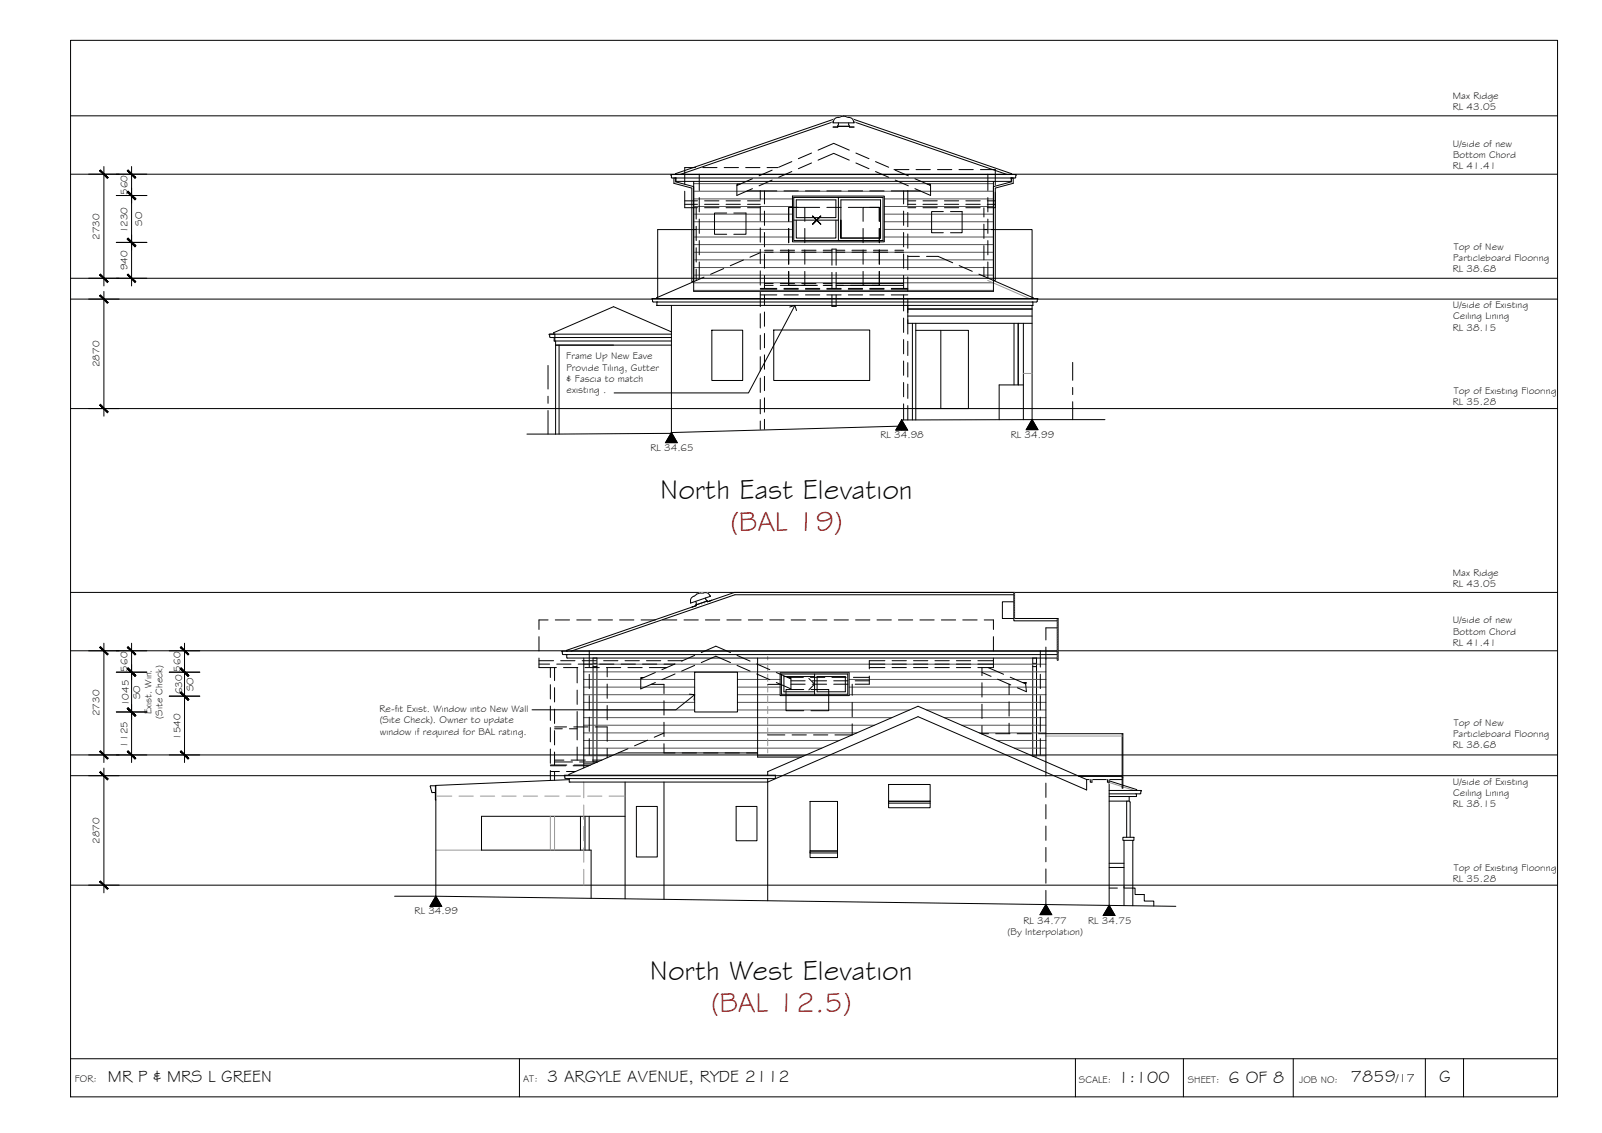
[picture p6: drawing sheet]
<svg xmlns="http://www.w3.org/2000/svg" width="420mm" height="297mm" viewBox="0 0 420 297" stroke-linecap="round" stroke-linejoin="round" font-family="sans-serif">
<!-- layer: MASK -->
<g fill="#fff" stroke="#fff" stroke-width=".26">
<path d="M219.7 30.8h.3z"/>
<path d="M185 155.4h.3z"/>
<path d="M183.6 155.5h.3z"/>
<path d="M186.1 156.3h.2z"/>
<path d="M186 156.3l.2-.1z"/>
<path d="M185.3 156.5h.2z"/>
<path d="M185.1 156.6l.2-.1z"/>
<path d="M182.1 156.3h.2z"/>
<path d="M182 156.3h.1z"/>
<path d="M184.9 156.6h.1z"/>
<path d="M184.7 156.7l.2-.1z"/>
<path d="M182.9 156.6h.2z"/>
<path d="M184.9 156.8h.1z"/>
<path d="M184.5 156.8l.2-.1z"/>
<path d="M185.1 157.7l.4-.1 .1 .1z"/>
<path d="M185.3 157.6h.2z"/>
<path d="M181.1 157.7l.6 .1-.5 .1z"/>
<path d="M181.1 158h.2z"/>
<path d="M182.6 158.3l.3 .1z"/>
<path d="M182.5 158.5h.3z"/>
<path d="M182.8 158.5l.4 .1z"/>
<path d="M270.9 172.5l1 25.7v-25.7zM270.9 172.5l1 25.7h-1z"/>
<path d="M155.5 172.5l1.1 27.3v-27.3zM155.5 172.5l1.1 27.3h-1.1z"/>
<path d="M265.2 46.7l.5 1v-1zM265.2 46.7l.5 1h-.5z"/>
<path d="M265.2 47.7l.5 .4v-.4zM263.8 48.1l1.4-.4 .5 .4z"/>
<path d="M262.5 48.9l3.2-.8h-1.9zM260.5 48.9l3.3-.8-1.3 .8z"/>
<path d="M260.5 48.9l.5 .4 1.5-.4zM260.5 48.9l.5 .4h-.5z"/>
<path d="M260.5 49.3l.5 24.2v-24.2zM260.5 49.3l.5 24.2h-.5z"/>
<path d="M176.7 46.7h.5l-.5 1zM177.2 46.7l-.5 1h.5z"/>
<path d="M176.7 47.7h.5l-.5 .4zM176.7 48.1h2l-1.5-.4z"/>
<path d="M176.7 48.1h2l1.3 .8zM178.7 48.1l1.3 .8h1.9z"/>
<path d="M180 48.9h1.9l-.5 .4zM181.4 49.3h.5v-.4z"/>
<path d="M181.4 49.3h.5l-.5 24.5zM181.9 49.3l-.5 24.5h.5z"/>
<path d="M290.5 204.4l.4 .7v-.7zM290.5 204.4l.4 .7v-.7zM290.5 204.4l.4 .7h-.4zM290.5 204.4l.4 .7h-.4z"/>
<path d="M285.9 204.4l.5 .7v-.7zM285.9 204.4l.5 .7h-.5z"/>
<path d="M220.7 30.5l1.3 .1zM220.5 30.6l.2-.1 1.3 .1z"/>
<path d="M220.5 30.6l1.8 .1zM220.2 30.7h2.1z"/>
<path d="M220.2 30.7l2.4 .1zM219.9 30.8h2.7z"/>
<path d="M219.9 30.8h2.7zM219.9 30.8h2.6z"/>
<path d="M222.6 30.8h.2zM222.5 30.8h.3z"/>
<path d="M220 30.8h2.5zM220 30.8h2.5z"/>
<path d="M219.7 30.8h.3zM219.7 30.8h.3z"/>
<path d="M222.5 30.8h.3zM222.4 30.8h.4z"/>
<path d="M220 30.8h2.5zM220 30.8h2.4z"/>
<path d="M219.7 30.8h.4zM219.6 30.8h.5z"/>
<path d="M222.4 30.8l.6 .1zM222.3 30.9h.7z"/>
<path d="M220.1 30.8h2.3zM220.1 30.8l2.2 .1z"/>
<path d="M219.6 30.8l.6 .1zM219.4 30.9h.8z"/>
<path d="M222.3 30.9h.7zM222.3 30.9h.7z"/>
<path d="M222.3 30.9h.7zM222.3 30.9h.7z"/>
<path d="M220.2 30.9h2.1zM220.2 30.9h2.1z"/>
<path d="M219.4 30.9h.8zM219.4 30.9h.8z"/>
<path d="M222.3 30.9h.9zM222.1 30.9h1.1z"/>
<path d="M220.2 30.9h2.1zM220.2 30.9h1.9z"/>
<path d="M219.4 30.9h.9zM219.3 30.9h1z"/>
<path d="M219.3 30.9h1.1zM219.2 30.9h1.2z"/>
<path d="M222.1 30.9h1.1zM222.1 30.9h1.1z"/>
<path d="M220.3 30.9h1.8zM220.3 30.9h1.8z"/>
<path d="M219.2 30.9h1.2zM219.2 30.9h1.2z"/>
<path d="M222.1 30.9l1.3 .1zM222 31h1.4z"/>
<path d="M220.4 30.9h1.7zM220.4 30.9l1.6 .1z"/>
<path d="M219.2 30.9l1.3 .1zM219.1 31h1.4z"/>
<path d="M219.1 31l1.4 .1zM219.1 31.1h1.4z"/>
<path d="M222 31l1.4 .1zM222 31l1.4 .1z"/>
<path d="M220.5 31h1.5zM220.5 31l1.5 .1z"/>
<path d="M219.1 31.1h1.4zM219.1 31.1h1.4z"/>
<path d="M222 31.1h1.5zM221.9 31.1h1.6z"/>
<path d="M220.5 31.1h1.5zM220.5 31.1h1.4z"/>
<path d="M219.1 31.1h1.5zM219.1 31.1h1.5z"/>
<path d="M221.9 31.1l1.7 .1zM221.9 31.1l1.7 .1z"/>
<path d="M220.6 31.1h1.3zM220.6 31.1l1.2 .1z"/>
<path d="M219 31.1l1.6 .1zM219 31.1l1.6 .1h-1.7z"/>
<path d="M221.8 31.2h1.8zM221.8 31.2h1.8z"/>
<path d="M221.8 31.2l1.8 .1zM221.8 31.2l1.8 .1z"/>
<path d="M220.6 31.2h1.2zM220.6 31.2l1.2 .1z"/>
<path d="M218.9 31.2l1.8 .1zM218.9 31.2l1.8 .1z"/>
<path d="M221.8 31.3l1.9 .1-.1-.1zM221.8 31.3l1.9 .1h-2z"/>
<path d="M220.7 31.3l1 .1 .1-.1zM220.7 31.3l1 .1h-1z"/>
<path d="M218.9 31.3l1.8 .1v-.1zM218.9 31.3l1.8 .1h-1.9z"/>
<path d="M218.8 31.4h4.9zM218.8 31.4h4.9zM218.8 31.4h4.9zM218.8 31.4h4.9z"/>
<path d="M218.8 31.4l5 .2-.1-.2zM218.8 31.4l5 .2h-5.1zM218.7 31.6h5.1zM218.7 31.6h5.1z"/>
<path d="M218.7 31.6l5.2 .2-.1-.2zM218.7 31.6l5.2 .2h-5.3zM218.6 31.8h5.3zM218.6 31.8h5.3z"/>
<path d="M218.6 31.8l5.3 .3v-.3zM218.6 31.8l5.3 .3h-5.3z"/>
<path d="M218.6 32.1h5.4zM218.5 32.1h5.5z"/>
<path d="M218.5 32.1l5.5 .1zM218.5 32.1l5.5 .1z"/>
<path d="M219.9 32.2l2.7 .4v-.4zM219.9 32.2l2.7 .4h-2.7z"/>
<path d="M219.9 32.6l2.7 .1zM219.9 32.6l2.7 .1z"/>
<path d="M219.9 32.7h2.7zM219.9 32.7h2.7z"/>
<path d="M219.9 32.7h2.7zM219.9 32.7h2.7z"/>
<path d="M219.9 32.7l2.7 .1zM219.9 32.8h2.7z"/>
<path d="M219.9 32.8h2.7zM219.9 32.8h2.7z"/>
<path d="M219.8 32.8h2.8zM219.8 32.8h2.8z"/>
<path d="M219.8 32.8l2.9 .1zM219.8 32.8l2.9 .1z"/>
<path d="M219.8 32.9h2.9zM219.8 32.9h2.9z"/>
<path d="M219.8 32.9h2.9zM219.8 32.9h2.9z"/>
<path d="M219.8 32.9l2.9 .1zM219.8 32.9l2.9 .1z"/>
<path d="M219.8 33h3zM219.7 33h3.1z"/>
<path d="M219.7 33l3.1 .1zM219.7 33l3.1 .1z"/>
<path d="M219.7 33.1l3.1 .2v-.2zM219.7 33.1l3.1 .2h-3.1z"/>
<path d="M185 155.4h.4zM184.9 155.4h.5z"/>
<path d="M184.9 155.4l.6 .1zM184.8 155.4l.7 .1z"/>
<path d="M184.8 155.4l.8 .1zM184.6 155.4l1 .1z"/>
<path d="M184.6 155.4l1.1 .2zM184.6 155.5l1.1 .1z"/>
<path d="M184.6 155.5l1.2 .2zM184.4 155.5l1.4 .2zM184.3 155.5h.3z"/>
<path d="M184.4 155.5l1.4 .2zM184.4 155.5l1.4 .2z"/>
<path d="M184.3 155.5h.1zM184.3 155.5h.1zM184.3 155.5h.1zM184.3 155.5h.1z"/>
<path d="M184.4 155.5l1.5 .2zM184.4 155.5l1.5 .2z"/>
<path d="M184.3 155.5h.1zM183.9 155.5h.5z"/>
<path d="M184.4 155.5l1.5 .3zM184.3 155.6l1.6 .2z"/>
<path d="M183.6 155.5h.8zM183.4 155.5l.9 .1z"/>
<path d="M184.3 155.6l1.7 .2zM184.3 155.6l1.7 .2z"/>
<path d="M184.3 155.6l1.7 .3zM184.3 155.6l1.7 .3z"/>
<path d="M183.4 155.5l.9 .1zM183.3 155.6l.9 .1z"/>
<path d="M184.2 155.7l1.8 .2zM184.2 155.7l1.8 .2z"/>
<path d="M183.3 155.6l.9 .1zM183.2 155.6l1 .1z"/>
<path d="M184.2 155.7l1.9 .3zM184.2 155.7l1.9 .3z"/>
<path d="M183.2 155.6l1 .1zM183 155.7l1.1 .1z"/>
<path d="M184.1 155.8l2 .2zM184.1 155.8l2 .2z"/>
<path d="M183 155.7l1.1 .1zM183 155.7l1.1 .1z"/>
<path d="M183 155.7l1.1 .1zM182.8 155.7l1.3 .1z"/>
<path d="M184.1 155.8l2 .3zM184.1 155.8l2 .3z"/>
<path d="M182.8 155.7l1.3 .1zM182.7 155.8l1.4 .1z"/>
<path d="M184.1 155.8l2.1 .4zM184.1 155.8l2.1 .4z"/>
<path d="M182.7 155.8l1.4 .1zM182.7 155.8l1.3 .1z"/>
<path d="M184 155.9l2.2 .3zM184 155.9l2.2 .3z"/>
<path d="M182.7 155.8l1.3 .1zM182.7 155.8l1.3 .2z"/>
<path d="M184 156l2.2 .2zM184 156l2.2 .2z"/>
<path d="M182.7 155.8l1.3 .2zM182.6 155.8l1.4 .2z"/>
<path d="M184 156l2.2 .2zM184 156l2 .3z"/>
<path d="M182.6 155.8l1.4 .2zM182.6 155.8l1.4 .3z"/>
<path d="M186.1 156.3h.2zM186.1 156.3h.2z"/>
<path d="M184 156.1l2 .2zM184 156.1l1.9 .2z"/>
<path d="M182.6 155.9l1.4 .2zM182.6 155.9l1.4 .2z"/>
<path d="M186.1 156.3h.2zM185.9 156.4h.3z"/>
<path d="M184 156.1l1.9 .2zM184 156.1l1.8 .2z"/>
<path d="M182.5 155.9l1.5 .2zM182.5 155.9l1.5 .2z"/>
<path d="M184 156.1l1.8 .2zM184 156.1l1.8 .3z"/>
<path d="M182.5 156l1.5 .2zM182.5 156l1.5 .2z"/>
<path d="M185.6 156.5l.3-.1zM185.5 156.5l.3-.1z"/>
<path d="M184 156.2l1.5 .3 .3-.1zM184 156.2l1.5 .3-1.6-.2z"/>
<path d="M182.5 156l1.4 .3 .1-.1zM182.3 156.1l.2-.1 1.4 .3z"/>
<path d="M183.9 156.3l1.6 .2zM183.8 156.4l1.5 .1z"/>
<path d="M182.3 156.1l1.6 .2zM182.3 156.2l1.5 .2z"/>
<path d="M183.8 156.4l1.5 .1zM183.6 156.4l1.5 .2z"/>
<path d="M182.3 156.2l1.5 .2zM182.1 156.3l1.5 .1z"/>
<path d="M185.5 156.6l.7-.2zM185.2 156.6l.7-.2z"/>
<path d="M183.6 156.4l1.5 .2zM183.6 156.4l1.5 .2z"/>
<path d="M182.3 156.3l1.3 .1zM182.3 156.3l1.3 .1z"/>
<path d="M182.3 156.3h.2zM182.3 156.3h.2z"/>
<path d="M182.1 156.3h.2zM182.1 156.3h.2z"/>
<path d="M185.2 156.6h.3zM185.2 156.6h.2z"/>
<path d="M183.6 156.4l1.5 .2zM183.5 156.4l1.5 .2z"/>
<path d="M182.5 156.3l1.1 .1zM182.5 156.3l1 .1z"/>
<path d="M182.3 156.3l.3 .1zM182.1 156.3l.5 .1z"/>
<path d="M183.5 156.4l1.5 .2zM183.5 156.4l1.5 .2z"/>
<path d="M182.6 156.4l.9 .1zM182.6 156.4l.9 .1z"/>
<path d="M182.1 156.3l.5 .1zM182.1 156.3l.5 .1z"/>
<path d="M183.5 156.5l1.5 .1zM183.4 156.5l1.5 .1z"/>
<path d="M182.6 156.4l.9 .1zM182.6 156.4l.8 .1z"/>
<path d="M182.1 156.3l.6 .1zM182 156.3l.7 .1z"/>
<path d="M185.2 156.6h.2zM185 156.7h.3z"/>
<path d="M183.4 156.5l1.5 .1zM183.4 156.5l1.5 .1z"/>
<path d="M182.7 156.4l.7 .1zM182.7 156.4l.7 .1z"/>
<path d="M182 156.3l.8 .1zM182 156.3l.8 .1z"/>
<path d="M185 156.7h.3zM184.9 156.7l.2 .1z"/>
<path d="M183.4 156.5l1.5 .1zM183.2 156.5l1.5 .2z"/>
<path d="M182.8 156.4l.6 .1zM182.8 156.4l.4 .1z"/>
<path d="M182 156.3l.9 .2zM181.8 156.4l1.1 .1z"/>
<path d="M183.2 156.5l1.5 .2zM183.2 156.6l1.5 .1z"/>
<path d="M182.9 156.5h.3zM182.9 156.5l.3 .1z"/>
<path d="M181.8 156.4l1.1 .1zM181.8 156.4l1.1 .1z"/>
<path d="M184.9 156.7l.2 .1zM184.8 156.8h.2z"/>
<path d="M183.2 156.6l1.5 .1zM183.1 156.6l1.6 .1z"/>
<path d="M182.9 156.5l.3 .1zM182.9 156.5l.2 .1z"/>
<path d="M181.8 156.4l1.1 .2zM181.7 156.4l1.2 .2z"/>
<path d="M184.8 156.8h.2zM184.6 156.8h.3z"/>
<path d="M183.1 156.6l1.6 .1zM183 156.6l1.5 .2z"/>
<path d="M181.7 156.4l1.3 .2zM181.7 156.5l1.3 .1z"/>
<path d="M181.7 156.5l2.8 .3zM181.6 156.5l2.8 .3z"/>
<path d="M181.6 156.5l2.4 .5 .4-.2zM181.4 156.7l.2-.2 2.4 .5z"/>
<path d="M184.9 156.8l.3 .4zM184.2 157.1l.7-.3 .3 .4z"/>
<path d="M184.2 157.1l1 .1zM184 157.1l1.2 .1z"/>
<path d="M184 157.1l.9-.3zM183.7 157.1l.9-.3z"/>
<path d="M183.7 157.1l.9-.3zM183.6 157.1l.9-.3z"/>
<path d="M181.4 156.7l2.2 .4 .4-.1zM181.4 156.7l2.2 .4-2.3-.2z"/>
<path d="M184 157.1l1.2 .2zM183.9 157.2l1.3 .1z"/>
<path d="M183.7 157.1h.3zM183.6 157.1l.3 .1z"/>
<path d="M183.9 157.2l1.4 .2zM183.8 157.2l1.5 .2z"/>
<path d="M183.6 157.1l.3 .1zM183.5 157.2h.3z"/>
<path d="M183.8 157.2l1.5 .2zM183.7 157.2l1.6 .2z"/>
<path d="M183.5 157.2h.3zM183.4 157.2h.3z"/>
<path d="M183.7 157.2l1.7 .3zM183.6 157.3l1.8 .2z"/>
<path d="M183.4 157.2h.3zM183.4 157.2l.2 .1z"/>
<path d="M183.6 157.3l1.9 .2zM183.6 157.3l1.9 .2z"/>
<path d="M183.4 157.2l.2 .1zM183.3 157.3h.3z"/>
<path d="M183.6 157.3l1.9 .2zM183.5 157.3l1.9 .2z"/>
<path d="M181.3 156.9l1.8 .4 .5-.2zM181.3 156.9l1.8 .4-1.9-.3z"/>
<path d="M185.3 157.6l-.2 .1 .4-.1zM184.9 157.7l.4-.1z"/>
<path d="M181.2 157l1.5 .4 .4-.1zM181.2 157l1.5 .4-1.6-.1z"/>
<path d="M185.1 157.7l.5 .1zM185.1 157.7l.5 .1z"/>
<path d="M181.1 157.3l1 .3 .6-.2zM181.1 157.3l1 .3-1-.1z"/>
<path d="M183.5 157.3l.9 .6 1-.4zM182.5 157.7l1-.4 .9 .6z"/>
<path d="M182.5 157.7l1.1-.4zM182.2 157.6l1.1-.3z"/>
<path d="M182.5 157.7l1.4 .3 .5-.1zM182.5 157.7l1.4 .3-1.4-.1z"/>
<path d="M182 157.8l.5-.1zM181.8 157.8l.4-.2z"/>
<path d="M181.8 157.8l1.5-.5zM181.7 157.8l1.5-.6z"/>
<path d="M181.1 157.5l.6 .3 .4-.2zM181.1 157.5l.6 .3-.6-.1z"/>
<path d="M181.3 158l.5-.2zM181.2 157.9l.5-.1z"/>
<path d="M182.5 157.9l.9 .3 .5-.2zM182.5 157.9l.9 .3-.8-.1z"/>
<path d="M182.6 158.1l.8 .1zM182.6 158.1l.6 .1z"/>
<path d="M181.3 158l.7-.2zM181.1 158l.7-.2z"/>
<path d="M181.1 158h.2zM181.1 158h.2z"/>
<path d="M182.6 158.2h.6zM182.6 158.2l.5 .1z"/>
<path d="M182.6 158.3h.5zM182.6 158.3l.3 .1z"/>
<path d="M183.2 158.6l2.4-.8-.5-.1zM182.8 158.5l2.3-.8-1.9 .9z"/>
<path d="M182.8 158.5l2.3-.8zM182.5 158.5l2.4-.8z"/>
<path d="M182.6 158.6h.4zM182.6 158.6h.4l-.4 .2z"/>
</g>
<!-- layer: SERVICES -->
<path d="M176.7 46.7v1.4l4.7 1.2v24.5h.5v-24.9l-4.7-1.2v-1M265.2 46.7v1l-4.7 1.2v24.6h.5v-24.2l4.7-1.2v-1.4M155.5 173.9h1.1M155.5 174.8h1.1M155.5 172.5v27.3h1.1v-27.3M270.9 172.5v25.7h1v-25.7M270.9 173.9h1M270.9 174.8h1" fill="none" stroke="#000" stroke-width=".26"/>
<!-- layer: NEWWORK -->
<g fill="none" stroke="#000" stroke-width=".26">
<path d="M219.7 33.1h3.1M219.9 30.8a1.41 1.41 0 0 0-1.4 1.4h5.5a1.55 1.55 0 0 0-1.7-1.5 2.58 2.58 0 0 0-2.4 .1M219.9 32.2l-.2 .8M222.6 32.2l.2 1.1h1.2h-1.2v-.2h-3.1v.2h-1.2h1.2v-.3M176.1 46.5l.2 .2M177.2 46.7v.9h88v-.9M177.2 45.8h-1.3l.2 .7M177.2 45.8h88M177.2 45.8v-.3l44-15.1 44.1 15.1-.1 .3M181.9 47.6v28.8h78.6v-28.8M207.8 51.4h24.1v12h-24.1zM265.2 45.8h1.3l-.2 .8-90 .1"/>
<path d="M199.4 79.2h38.7M199.4 78.3h38.7M199.4 80.1h38.7M181.5 156.5l.8-.3a2.54 2.54 0 0 1 2.3-.8 1.43 1.43 0 0 1 1.7 .9l-5.2 1.8a1.59 1.59 0 0 1 .4-1.6zM182.6 158.6l.1 .2M185 156.8l.2 .4M185.1 157.2l.3 .3M185.5 157.5l.1 .3 1.1-.4-1.1 .4-.1-.2-2.9 1v.2l-1.1 .4 1.1-.4-.1-1.1M185.5 157.6l-2.9 1M265.9 155.3v6.9h11.6v10.9h-.2v-10.9M148.6 171.6v.9h128.7M148.6 170.7h-1.3l.3 .9h129.7"/>
<path d="M148.6 170.7h128.7M153.1 172.5v28.8M182.2 176.2h11.2v10.5h-11.2zM198.7 172.5v26h11.4M204.6 176.4h18.1v6h-18.1zM266.1 162.2v-6.9h-73.5l-44 15.2v.2M274.3 172.5v27.2M277.3 171.1h.2M162.1 197.4h36.6"/>
</g>
<!-- layer: HATCH -->
<g fill="none" stroke="#545454" stroke-width=".26">
<path d="M181.9 48.1h78.6M181.9 50.1h78.6M181.9 52.1h25.9M181.9 54.1h25.9M181.9 56.1h25.9M181.9 58.1h25.9M231.9 52.1h28.6M231.9 54.1h28.6M231.9 56.1h28.6M231.9 58.1h28.6M181.9 64.1h78.6M181.9 66.1h78.6"/>
<path d="M181.9 68.1h78.6M181.9 70.1h78.6M181.9 72.1h78.6M181.9 74.1h78.6M181.9 76.1h78.6M181.9 60.1h25.9M181.9 62.1h25.9M231.9 60.1h28.6M231.9 62.1h28.6M266.1 155.4l-.2 .1M266.1 155.8l-.2 .2M266.1 156.2l-.2 .2"/>
<path d="M266.1 156.7l-.2 .2M266.1 157.1l-.2 .2M266.1 157.6l-.2 .2M266.1 158l-.2 .2M266.1 158.5l-.2 .2M266.1 158.9l-.2 .2M266.1 159.4l-.2 .2M266.1 159.8l-.2 .2M153.1 174.1h121.2M153.1 176.1h121.2M153.1 178.1h29.1M193.4 178.1h11.2"/>
<path d="M222.7 178.1h51.6M266.1 160.3l-.2 .2M266.1 160.7l-.2 .2M266.1 161.2l-.2 .2M266.1 161.6l-.2 .2M266.1 162.1l-.1 .1M277.5 162.4l-.2 .2M277.5 162.8l-.2 .2M277.5 163.3l-.2 .2M277.5 163.7l-.2 .2M277.5 164.2l-.2 .2M277.5 164.6l-.2 .2"/>
<path d="M277.5 165.1l-.2 .1M277.5 165.5l-.2 .2M277.5 165.9l-.2 .3M277.5 166.4l-.2 .2M277.5 166.8l-.2 .2M277.5 167.3l-.2 .2M277.5 167.7l-.2 .3M277.5 168.2l-.2 .2M277.5 168.6l-.2 .2M277.5 169.1l-.2 .2M277.5 169.5l-.2 .2M277.5 170l-.2 .2"/>
<path d="M277.5 170.4l-.2 .2M277.5 170.9l-.2 .2M277.5 171.3l-.2 .2M277.5 171.8l-.2 .2M277.5 172.2l-.2 .2M277.5 172.7l-.2 .2M153.1 180.1h29.1M153.1 182.1h29.1M153.1 184.1h29.1M153.1 186.1h29.1M153.1 188.1h80.8M153.1 190.1h76.2"/>
<path d="M153.1 192.1h71.6M153.1 194.1h67M153.1 196.1h62.4M153.1 198.1h7.4M193.4 180.1h11.2M193.4 182.1h11.2M193.4 184.1h80.9M193.4 186.1h45.1M198.7 198.1h12.2M222.7 180.1h51.6M222.7 182.1h51.6M243 186.1h31.3"/>
<path d="M247.6 188.1h26.7M252.2 190.1h22.1M256.8 192.1h17.5M261.4 194.1h12.9M266 196.1h8.3M270.6 198.1h3.7M153.1 200.1h2.8"/>
</g>
<!-- layer: CEILING-FLOOR LINES -->
<path d="M18.5 30.4h390M18.5 45.7h390M18.5 78.4h390M18.5 73h390M18.5 107.1h390M18.5 155.3h390M18.5 170.6h390M18.5 197.9h390M18.5 203.4h390M18.5 232.1h390" fill="none" stroke="#000" stroke-width=".26"/>
<!-- layer: BORDER -->
<path d="M18.5 10.6h390v277h-390zM18.5 277.6h390M136.2 277.6v10M282.1 277.6v10M310.4 277.6v10M339.2 277.6v10M373.8 277.6v10M383.8 277.6v10" fill="none" stroke="#000" stroke-width=".26"/>
<!-- layer: GRDLEV -->
<path d="M176.1 113.6l-37.9 .2M289.8 110l-53.3 .1v1.6l-60.4 1.7M103.5 235h10.8l194.1 2.6" fill="none" stroke="#000" stroke-width=".26"/>
<!-- layer: EXISTING -->
<g fill="none" stroke="#000" stroke-width=".26">
<path d="M214.6 39.4l4.1-1.8 4 1.8M179.6 52.7h3.3M179.6 53.6h3.3M179.6 50.1v4.4h3.3M182.4 43.9h-2.8v4.4M182.6 54.5v2.9M182.6 59.3v3.8M184.3 43.9h3.8M184.8 52.7h3.8M184.8 53.6h3.8M184.8 54.5h3.8M189.9 43.9h3.8"/>
<path d="M190.4 52.7h3.8M190.4 53.6h3.8M190.4 54.5h3.8M190.6 55.9h-3.2v5.5h3.2M192.5 55.9h3.2v5.5h-3.2M194.1 48.3h-.8l.1 .2M195.6 43.9h3.7M196 50.1h7.7M196.1 52.7h3.3M196.1 53.6h3.3M196.1 54.5h3.3M197.3 46.9l-4 1.7v2.6l4-1.7"/>
<path d="M199.4 50.1v2.2M199.4 54.1v3.8M199.4 59.7v3.8M200.5 50.1v3.4M200.5 55.3v3.8M201.2 43.9h2.8M202.5 44.6l-3.4 1.5M202.5 47.2l-3.4 1.5M205.6 50.1h3.8M206.8 59.9v3.7M207.7 42.4l-3.5 1.5M207.7 45l-3.5 1.5"/>
<path d="M209.3 54.4h-2.5v3.6v-3.6h4.3v3.6M211.1 59.9v3.7M211.2 54.4h3.8M211.3 50.1h3.7M212.8 40.1l-3.4 1.5M212.8 42.7l-3.4 1.5M214.6 42l4.1-1.8 4 1.8M216.9 50.1h3.7M216.9 54.4h3.7M222.5 50.1h3.7M222.5 54.4h3.7M224.5 40.1l3.4 1.5"/>
<path d="M224.5 42.7l3.4 1.5M226.4 59.9v3.7M228.1 54.4h2.5v3.6v-3.6h-4.2v3.6M228.1 50.1h3.8M229.6 42.4l3.5 1.5M229.6 45l3.5 1.5M230.6 59.9v3.7M233.8 50.1h7.5M234.5 44.5h3.9M234.8 44.6l3.4 1.5M234.8 47.2l3.4 1.5M237 50.1v3.4"/>
<path d="M237 55.3v3.8M238.1 50.1v3.7M238.1 55.7v3.8M238.1 52.7h2.1M238.1 53.6h2.1M238.1 54.5h2.1M240 46.9l4.1 1.7v2.6l-4.1-1.7M240.2 44.5h3.8M242.1 52.7h3.7M242.1 53.6h3.7M242.1 54.5h3.7M243.2 48.3h.8l-.2 .2"/>
<path d="M245.9 44.5h3.7M247.4 55.5h-3.1v5.5h3.1M247.7 52.7h3.7M247.7 53.6h3.7M247.7 54.5h3.7M249.3 55.5h3v5.5h-3M251.5 44.5h3.8M253.3 52.7h3.8M253.3 53.6h3.8M253.3 54.5h3.8M257.1 44.5h3.9v4M258 54.5v2.4"/>
<path d="M258 58.8v3.7M258.9 52.7h2.1M258.9 53.6h2.1M261 50.4v4.1h-2.1M171.3 79.2h28.1M172.3 79.2v.9M172.5 78.3h-1.5l.3 .9M182.6 65v3.7M182.6 70.6v2.9M182.6 60.2h-10.1v17.7M184.6 72.7l-12.4 5.4 .1 .2h27.1M189.8 70.4l-3.4 1.5"/>
<path d="M195 68.2l-3.5 1.5M199.4 75.6h4.3M199.4 75.8h4.3M199.4 77.3h4.3M199.4 65.4v3.7M199.4 71v3.8M199.4 76.6v3.8M199.4 66.2l-2.7 1.2M200.5 65.6h2.3M200.5 66.1h2.3M200.5 61v3.7M200.5 66.6v3.7"/>
<path d="M200.5 72.2v3.4M200.5 77.3v2.6M200.5 74.8h2.3M200.5 74.3h2.3M204.6 65.6h3.8M204.6 66.1h3.8M204.6 74.8h3.8M204.6 74.3h3.8M205.6 75.6h3.8M205.6 75.8h3.8M205.6 77.3h3.8M206.8 65.5v3.8"/>
<path d="M210.3 65.6h3.7M210.3 66.1h3.7M210.3 74.8h4.1M210.3 74.3h3.7M211.1 71.2v3.6h-4.3v-3.6v3.6h2M211.1 65.5v3.8M211.3 75.6h3.7M211.3 75.8h3.7M211.3 77.3h3.7M215.9 65.6h2.3M215.9 66.1h2.3M215.9 74.8h2.3"/>
<path d="M215.9 74.3h2.3M216.9 75.6h3.7M216.9 75.8h3.7M216.9 77.3h3.7M218.2 69.5v-4.2h1.1v4.2M218.2 77.3v3h1.1v-3M218.2 71.4v4.2M219.3 65.6h2.3M219.3 66.1h2.3M219.3 71.4v4.2M219.3 74.8h17.7M219.3 74.3h17.7"/>
<path d="M222.5 75.6h3.7M222.5 75.8h3.7M222.5 77.3h3.7M223.4 65.6h3.8M223.4 66.1h3.8M226.4 71.2v3.6h4.2v-3.6v3.6h-1.9M226.4 65.5v3.8M228.1 75.6h3.8M228.1 75.8h3.8M228.1 77.3h3.8M229.1 65.6h3.7M229.1 66.1h3.7"/>
<path d="M230.6 65.5v3.8M233.8 75.6h4.3M233.8 75.8h4.3M233.8 77.3h4.3M234.7 65.6h2.3M234.7 66.1h2.3M237 61v3.7M237 66.6v3.7M237 72.2v3.4M237 77.3v4.2M238.1 61.3v3.8M238.1 67v3.7"/>
<path d="M238.1 72.6v3.7M238.1 78.2v9.4M238.1 67.2h3M238.1 79.2h33.8M243 67.2h3l3.9 1.7M251.6 69.6l3.4 1.5M256.7 71.9l14.3 6.2-.1 .2h-32.8M258 64.4v3.7M258 70v2.4M258 60.2h.9M260 60.2h10.7v18.1h1.5l-.4 .9M270.9 79.2v.9"/>
<path d="M144.2 87.6h31.9M145.3 88.5v.9h30.8M145.7 90.5h30.4M145.7 89.4v24.4M146.6 90.5v23.3M172.5 80.1h-.2h27.1M176.1 88.5h-31.7l-.4-.9h1.5v1.8M176.1 80.1v33.5M176.1 87l-15.2-6.6-15.7 6.8 .1 .4M186.7 86.6h8.1v13.2h-8.1zM199.4 82.2v3.8M199.4 87.9v3.7"/>
<path d="M199.4 93.5v3.8M199.4 99.1v3.8M200.5 81.8v3.7M200.5 87.4v3.8M200.5 93v3.8M200.5 98.7v3.7M202.9 86.5h25.2v13.3h-25.2zM237 83.4v3.8M237 89v3.8M237 94.7v3.7M238.1 80.1h32.8h-.2v29.9M238.1 89.5v3.7"/>
<path d="M238.1 95.1v3.7M238.1 82.9h32.6M238.1 81.1h32.6M238.1 81h32.6M238.1 84.8h32.6M239.3 84.8v25.3M240.2 86.6h13.8v20.5h-13.8M240.2 84.8v25.3M246.7 86.6v20.5M265.9 84.8v16.1M267 84.8v16.1M268.4 84.8v25.2"/>
<path d="M199.4 104.7v3.8M199.4 110.4v2.2M200.5 104.3v3.7M200.5 109.9v2.6M237 100.3v3.7M237 105.9v4.2M238.1 100.7v3.8M238.1 106.3v3.8M268.4 100.9h-6.3v9.1M141.4 166.9v3.8M141.4 172.5v2.5h4.5M141.4 174.1h2.8"/>
<path d="M141.4 173.2h3.8M143.7 162.5h-2.3v2.5M144.3 175v2.6M144.3 179.5v3.8M145.4 175v3.4M145.6 162.5h3.8M146 174.1h3.8M147.1 173.2h3.7M147.8 175h3.7M151.3 162.5h3.7M151.4 175v4M151.6 174.1h3.8"/>
<path d="M152.7 173.2h3.7M153.4 175h3.8M156.9 162.5h3.7M157.3 174.1h3.7M158.3 173.2h3.8M159.1 175h3.7M159.2 175v2.5M159.2 179.3v3.8M162.5 162.5h3.8M162.9 174.1h3.8M163.9 173.2h3.8M164.7 175h3.7"/>
<path d="M168.1 162.5h3.8M168.2 177.6h.7M168.3 177.7h-.3l.2 .2M168.5 174.1h3.8M169.6 173.2h3.7M170.3 175h4.6M170.8 179.4h3.3v2.4M171.9 176.3l-3.9 1.7v2.6l3.9-1.7M173.8 162.5h3.7M174.1 174.1h2.8M175.2 173.2h3.8M177 174.1l-3.4 1.5"/>
<path d="M177 176.7l-3.4 1.5M179.4 162.5h3.7M182.2 171.8l-3.4 1.5M182.2 174.4l-3.4 1.6M183.9 171.1l3.9-1.7 3.8 1.7M183.9 173.7l3.9-1.7 3.8 1.7M185 162.5h3.8M190.6 162.5h3.8M193.3 171.8l3.4 1.5M193.3 174.4l3.4 1.6M196.3 162.5h3.7M198.5 174.1l3.4 1.5"/>
<path d="M198.5 176.7l3.4 1.5M201.3 179.4h3.4M201.9 162.5h3.7M203.6 176.3l3.8 1.7v2.6l-3.8-1.7M206.5 177.6h4.2M206.6 177.6h.7M207.1 177.7h.3l-.2 .2M207.2 177.9h.1M207.4 179.4h3.8M207.4 178.5h3.8M207.5 162.5h3.8M212.6 177.6h3.7"/>
<path d="M213 179.4h3.8M213 178.5h3.8M213.1 162.5h3.8M218.2 177.6h3.7M218.7 179.4h3.7M218.7 178.5h3.7M218.8 162.5h3.7M223.5 179.4v2.9M223.8 177.6h4.2M224.3 178.5h3.7M224.4 162.5h3.7M228 175h4.1"/>
<path d="M228 174.1h4.1M228 177.2v2.2h-3.7M230 162.5h3.8M232.1 173.2h-4.1v2.2M234 175h3.7M234 174.1h3.7M234 173.2h3.7M235.6 162.5h3.8M239.6 175h3.7M239.6 174.1h3.7M239.6 173.2h3.7M241.3 162.5h3.7"/>
<path d="M245.2 175h3.8M245.2 174.1h3.8M245.2 173.2h3.8M246.9 162.5h3.7M250.8 175h3.8M250.8 174.1h3.8M250.8 173.2h3.8M252.5 162.5h3.8M256.5 174.1h4M256.5 173.2h4M257.5 175v2.1M257.5 179v3.7"/>
<path d="M257.5 176.3l2.4 1M258.1 162.5h2.4v2.5M259.2 175l4 1.8M260.5 172.5v2.5h-4M260.5 166.9v3.8M261.6 178.1l3.5 1.5M264.7 179.4v2.7M265 177.5l4 1.8M268.1 178.9h.9M268.9 179h.3l-.2 .3M269 179.3l.2 2-2.4-1M144.3 185.1v3.8"/>
<path d="M144.3 190.7v3.8M144.3 196.4v3.7M145.4 190.6h3.2M145.4 191.1h2.1M145.4 180.3v3.7M145.4 185.9v3.8M145.4 191.6v3.7M145.4 197.2v3.4M145.4 199.8h4.7M145.4 199.3h2.5M149.3 191.1h2.1M149.8 199.3h3.7"/>
<path d="M150.5 190.6h3.7M151.4 180.9v3.8M151.4 186.5v7.5M151.4 195.8v3.5M152 199.8h4.7M155.4 199.3h2.4M156.1 190.6h3.1v3.7M159.2 185v3.7M159.2 196.2v2.5M164.7 196.3l-15.5 6.7 .1 .2M169.9 194l-3.5 1.5M174.1 183.7v3.8"/>
<path d="M174.1 189.3v3.8M174.1 195v2.4h2.9M174.1 192.2l-2.5 1.1M178.9 197.4h3.8M184.5 197.4h3.8M190.2 197.4h3.7M195.8 197.4h2.9M201.3 192.7h4.6M207.7 192.7h3.8M210.8 180.8h-4.7v5.5h4.7M212.7 180.8h4.6v5.5h-4.6M213.4 192.7h3.7"/>
<path d="M223.5 184.1v3.8M223.5 189.8v2.9h-4.5M257.4 192.4h1.9M257.5 184.6v3.8M257.5 190.3v2.1M261.1 192.4h3.8M264.7 184v3.7M264.7 189.6v2.8M266.8 192.4h3.7M272.4 192.4h22.1v14.2h-.2v-14.2M112.9 206.4h.1M113 206.4l.3 1.4 .9-.1"/>
<path d="M114.3 206h-1.4v.4M114.3 205.9v29.1M144.3 200.6h4.4M144.3 200.8h4.1M144.3 202.3h2.4M144.3 202v2.6M145.4 202.3v2.3M148.1 203.9l.2 .2h55.1v-.9h-55.3l-.1 .2 .2 .1v.4M148.6 202.3h2.3M149.3 204.4l-35.1 1.5 .1 3.8-.1-2M149.3 204.1v.9h52l39.5-17.1 44.2 19.2v-2.7M150.3 200.8h4.1"/>
<path d="M150.5 200.6h4.4M152.2 214v8.9M153.4 214v8.9M154.5 214v8.9M163.9 214h-37.6v8.9h28.7v12.6M163.9 205v30.6M166.9 211.4h5.5v13.3h-5.5zM174.1 205v30.8M193.1 211.4h5.4v9h-5.4zM201.3 203.2v-.9l39.5-17.1 44.2 19.2M201.3 204.1v32M212.5 210.1h7.2v13h-7.2z"/>
<path d="M233.1 205.7h10.9v4.4h-10.9zM233.1 210.6h.1M233.1 210.1h10.9v1.7h-10.9zM233.1 210.6h10.9M282.9 203.5h11.4M285 204.4h9.3M285.9 204.4v.7h.5v-.7M290.5 204.4v.7h.4M290.9 207.2l8.5 .1-.4 .8h-8.1M290.9 204.4v33M290.9 204.7l3.4 1.1M294.3 203.9h.2"/>
<path d="M294.5 219.5h2.9v.8h-2.9zM294.5 205.9l3.6 1.1v.2M295.5 210v9.5M296.1 208.8v1.2h-5.2M296.1 210l.3 .3v9.2M298.1 208.1v.7h-7.2M212.5 223.6h.1M212.5 223.1h7.2v1.7h-7.2zM212.5 223.6h7.2M290.9 227.4h3.9M290.9 226.3h3.9M294.8 220.3v17.1"/>
<path d="M297.1 232.8h.6v1.7h2.4v1.7h2.5v1.3M297.1 220.3v17.2"/>
</g>
<g fill="none" stroke="#989898" stroke-width=".26">
<path d="M259 73.5l10.9 4.8M268.4 97.9h2.3M201.3 172.1v.9M201.3 174v1.8M201.3 176.8v1.8M201.3 179.6v1.9M201.3 182.4v1.9M201.3 185.2v1.9M201.3 188v1.9M201.3 190.8v1.9M201.3 193.6v1.9M201.3 196.5v.9"/>
<path d="M274.3 193h20M114.3 208.7h4.2M120.4 208.7h3.7M126 208.7h3.7M131.6 208.7h3.8M137.3 208.7h3.7M142.9 208.7h3.7M144.3 214v8.9M145.4 214v8.9M148.5 208.7h3.7M153.1 205v4.2M153.1 211v3.8"/>
<path d="M153.1 216.7v3.7M154.1 208.7h3.8M159.8 208.7h4.1M290.9 205.1l3.4 1.1M294.5 206.3l3 .9M114.3 222.9h12M153.1 222.3v3.8M153.1 227.9v4.2"/>
</g>
<!-- layer: BOUNDARY -->
<path d="M143.7 95.8v6.2M281.3 95v4.7M143.7 103.9v1.8M143.7 107.6v6.2M281.3 101.6v1.9M281.3 105.3v4.7" fill="none" stroke="#000" stroke-width=".26"/>
<!-- layer: 0.13 -->
<g fill="none" stroke="#000" stroke-width=".26">
<path d="M178.4 45.8l42.8-14.8 42.9 14.8M183.4 45.7v4.2M183.4 51.8v3.8M183.4 57.4v3.8M259.1 45.7v4.2M259.1 51.8v3.8M259.1 57.4v3.8M183.4 63.1v3.7M183.4 68.7v4.3M259.1 63.1v3.7M259.1 68.7v4.3M265.9 157.8h-3v4.4h3v.6h11.4"/>
<path d="M265.9 155.9h-73.1l-43 14.8M154.5 170.6v4.3M154.5 176.8v3.7M272.8 170.6v4.3M272.8 176.8v3.7M274.3 169.6v3.2M277.3 164.6h-3v3.2M154.5 182.4v3.7M154.5 188v3.8M154.5 193.6v4.3M272.8 182.4v3.7M272.8 188v3.8"/>
<path d="M272.8 193.6v4.3M290.9 232.8h2.2M294.9 232.8h2.2"/>
</g>
<!-- layer: DIMENSION -->
<g fill="none" stroke="#000" stroke-width=".26">
<path d="M23.2 45.7h15.3M27.2 43.7v31.3M30.5 51.3h8M34.5 43.7v9.6M34.5 49.3v25.7M23.2 78.4h8M23.2 73h15.3M27.2 76.4v32.7M30.5 63.6h8M23.2 107.1h8M23.2 170.6h15.3M27.2 168.6v31.3"/>
<path d="M30.5 176.2h8M34.5 168.6v9.6M34.5 174.2v25.7M44.4 170.6h8M44.4 176.2h8M48.4 168.6v9.6M48.4 174.2v25.7M23.2 197.9h15.3M30.5 186.7h8M44.4 197.9h8M44.4 182.5h8M23.2 203.4h8"/>
<path d="M27.2 201.4v32.7M23.2 232.1h8"/>
</g>
<!-- layer: 0 -->
<g fill="#000" stroke="#000" stroke-width=".26">
<path d="M26.1 44.8l2 2 .2-.2zM26.4 44.5l1.9 2.1-2.2-1.8z"/>
<path d="M33.6 44.5l-.2 .3 2.2 1.8zM33.4 44.8l2.2 1.8-.2 .2z"/>
<path d="M33.4 50.4l2 2 .2-.3zM33.6 50.2l2 1.9-2.2-1.7z"/>
<path d="M33.4 50.4l2 2 .2-.3zM33.6 50.2l2 1.9-2.2-1.7z"/>
<path d="M26.4 71.9l-.3 .2 2.2 1.8zM26.1 72.1l2.2 1.8-.2 .2z"/>
<path d="M26.1 77.5l2 2 .2-.2zM26.4 77.3l1.9 2-2.2-1.8z"/>
<path d="M33.6 62.5l-.2 .2 2.2 1.7zM33.4 62.7l2.2 1.7-.2 .3z"/>
<path d="M33.6 71.9l-.2 .2 2.2 1.8zM33.4 72.1l2.2 1.8-.2 .2z"/>
<path d="M33.4 62.7l2 2 .2-.3zM33.6 62.5l2 1.9-2.2-1.7z"/>
<path d="M26.4 106l-.3 .2 2.2 1.8zM26.1 106.2l2.2 1.8-.2 .2z"/>
<path d="M26.1 169.7l2 2 .2-.2zM26.4 169.5l1.9 2-2.2-1.8z"/>
<path d="M33.6 169.5l-.2 .2 2.2 1.8zM33.4 169.7l2.2 1.8-.2 .2z"/>
<path d="M33.4 175.3l2 2 .2-.2zM33.6 175.1l2 2-2.2-1.8z"/>
<path d="M33.4 175.3l2 2 .2-.2zM33.6 175.1l2 2-2.2-1.8z"/>
<path d="M47.5 169.5l-.2 .2 2.2 1.8zM47.3 169.7l2.2 1.8-.2 .2z"/>
<path d="M47.3 175.3l2 2 .2-.2zM47.3 175.3l.2-.2 2 2z"/>
<path d="M47.3 175.3l2 2 .2-.2zM47.3 175.3l.2-.2 2 2z"/>
<path d="M26.4 196.8l-.3 .2 2.2 1.8zM26.1 197l2.2 1.8-.2 .2z"/>
<path d="M33.6 196.8l-.2 .2 2.2 1.8zM33.4 197l2.2 1.8-.2 .2z"/>
<path d="M33.6 185.6l-.2 .2 2.2 1.8zM33.4 185.8l2.2 1.8-.2 .2z"/>
<path d="M33.4 185.8l2 2 .2-.2zM33.6 185.6l2 2-2.2-1.8z"/>
<path d="M47.3 181.6l2.2 1.8-2-2zM47.3 181.6l2.2 1.8-.2 .2z"/>
<path d="M47.5 196.8l-.2 .2 2.2 1.8zM47.3 197l2.2 1.8-.2 .2z"/>
<path d="M47.3 181.6l2 2 .2-.2zM47.3 181.6l.2-.2 2 2z"/>
<path d="M26.1 202.5l2 2 .2-.2zM26.4 202.3l1.9 2-2.2-1.8z"/>
<path d="M26.4 231l-.3 .2 2.2 1.8zM26.1 231.2l2.2 1.8-.2 .2z"/>
</g>
<!-- layer: WINDOWS -->
<g fill="none" stroke="#000" stroke-width=".26">
<path d="M208.2 51.8h23.4v11.3h-23.4zM208.2 57.7h11.7M208.8 57.7v4.7h10.4v-4.7M208.8 52.4h10.4v4.7h-10.4zM213.1 56.7l2.2 2.1M215.3 56.7l-2.2 2.1 2.2-2.1M215.3 56.7l-2.2 2.1M219.9 51.8v11.3h11.7M220.5 57.7v4.7v-10h10.4v10h-10.4h10.4v-4.7M204.9 176.7h17.4v5.3h-17.4zM212.1 177.9l1.5 1.5-1.5 1.5M213.6 177.4h-8v4h8"/>
<path d="M213.6 176.7v5.3M214.3 177.4h7.4v4h-7.4z"/>
</g>
<!-- layer: MASK -->
<path d="M285.9 204.4h.5v.7h-.5zM290.5 204.4h.4v.7h-.4z" fill="none" stroke="#fff" stroke-width=".26"/>
<!-- layer: 0 -->
<path d="M207.1 80.5l1.4-.4 .4 1.3M208.5 80.1l-12.2 22.9h-35.2M180.8 182l1.4 .1-.2 1.5M182.2 182.1l-4.9 4h-37.8" fill="none" stroke="#000" stroke-width=".26"/>
<!-- layer: TEXT -->
<path d="M176.1 113.4v2.6M236.5 110.1v2.6M270.7 110v2.6M274.3 199.7v3.7M274.3 205.3v3.8M274.3 210.9v3.8M274.3 216.6v3.7M114.3 235v2.6M274.3 222.2v3.7M274.3 227.8v3.8M274.3 233.4v6.4M290.9 237.4v2.6" fill="none" stroke="#000" stroke-width=".26"/>
<!-- layer: LEVELS -->
<path d="M176.1 113.4l1.5 2.6h-3zM236.5 110.1l1.5 2.6h-3zM270.7 110l1.5 2.6h-3zM114.3 235l1.5 2.6h-3zM274.3 237.1l1.5 2.7h-3zM290.9 237.4l1.5 2.6h-3z" fill="#000" stroke="#000" stroke-width=".26"/>
<path d="M176.1 113.4l1.5 2.6h-3zM236.5 110.1l1.5 2.6h-3zM270.7 110l1.5 2.6h-3zM114.3 235l1.5 2.6h-3zM274.3 237.1l1.5 2.7h-3zM290.9 237.4l1.5 2.6h-3z" fill="none" stroke="#000" stroke-width=".26"/>
<g font-size="7.5">
<text x="173.2" y="130.9">North East Elevation</text>
<text x="170.5" y="257">North West Elevation</text>
</g>
<g font-size="7.5" fill="#f00">
<text x="191.6" y="139.2">(BAL 19)</text>
<text x="186.5" y="265.4">(BAL 12.5)</text>
</g>
<g font-size="4.5">
<text x="28.3" y="283.6">MR P &amp; MRS L GREEN</text>
<text x="143.5" y="283.6">3 ARGYLE AVENUE, RYDE 2112</text>
<text x="293.3" y="283.9">1:100</text>
<text x="322.2" y="283.9">6 OF 8</text>
<text x="354.3" y="283.8">7859</text>
<text x="377.4" y="283.8">G</text>
</g>
<text font-size="3.2" x="366.1" y="283.8">/17</text>
<g font-size="2.6">
<text x="381" y="28.9">RL 43.05</text>
<text x="381.1" y="26">Max Ridge</text>
<text x="381" y="38.5">U/side of new</text>
<text x="381.1" y="41.4">Bottom Chord</text>
<text x="381" y="44.3">RL 41.41</text>
<text x="33.4" y="51.1" transform="rotate(-90 33.4 51.1)">560</text>
<text x="37.3" y="59.2" transform="rotate(-90 37.3 59.2)">SO</text>
<text x="26.1" y="62.9" transform="rotate(-90 26.1 62.9)">2730</text>
<text x="33.4" y="61.2" transform="rotate(-90 33.4 61.2)">1230</text>
<text x="381.3" y="65.4">Top of New</text>
<text x="33.4" y="70.9" transform="rotate(-90 33.4 70.9)">940</text>
<text x="381" y="71.3">RL 38.68</text>
<text x="381.1" y="68.4">Particleboard Flooring</text>
<text x="381" y="80.8">U/side of Existing</text>
<text x="381.2" y="83.7">Ceiling Lining</text>
<text x="381" y="86.6">RL 38.15</text>
<text x="148.5" y="94.2">Frame Up New Eave</text>
<text x="26.1" y="96.3" transform="rotate(-90 26.1 96.3)">2870</text>
<text x="148.6" y="97.2">Provide Tiling, Gutter</text>
<text x="148.6" y="100.1">&amp; Fascia to match</text>
<text x="148.6" y="103">existing .</text>
<text x="381" y="106.2">RL 35.28</text>
<text x="381.3" y="103.3">Top of Existing Flooring</text>
<text x="170.6" y="118.2">RL 34.65</text>
<text x="230.9" y="114.9">RL 34.98</text>
<text x="265.1" y="114.8">RL 34.99</text>
<text x="381" y="153.9">RL 43.05</text>
<text x="381.1" y="151">Max Ridge</text>
<text x="381" y="163.4">U/side of new</text>
<text x="381.1" y="166.4">Bottom Chord</text>
<text x="381" y="169.3">RL 41.41</text>
<text x="33.4" y="176.1" transform="rotate(-90 33.4 176.1)">560</text>
<text x="47.3" y="176.1" transform="rotate(-90 47.3 176.1)">560</text>
<text x="33.8" y="185.2" transform="rotate(-90 33.8 185.2)">1045</text>
<text x="36.8" y="183.3" transform="rotate(-90 36.8 183.3)">SO</text>
<text x="47.8" y="182" transform="rotate(-90 47.8 182)">630</text>
<text x="50.7" y="181.2" transform="rotate(-90 50.7 181.2)">SO</text>
<text x="26.1" y="187.8" transform="rotate(-90 26.1 187.8)">2730</text>
<text x="39.7" y="187.3" transform="rotate(-90 39.7 187.3)">Exist. Win.</text>
<text x="42.6" y="188.4" transform="rotate(-90 42.6 188.4)">(Site Check)</text>
<text x="99.5" y="186.7">Re-fit Exist. Window into New Wall</text>
<text x="99.6" y="189.6">(Site Check). Owner to update</text>
<text x="381.3" y="190.4">Top of New</text>
<text x="33.4" y="196" transform="rotate(-90 33.4 196)">1125</text>
<text x="47.3" y="194" transform="rotate(-90 47.3 194)">1540</text>
<text x="99.6" y="192.6">window if required for BAL rating.</text>
<text x="381" y="196.2">RL 38.68</text>
<text x="381.1" y="193.3">Particleboard Flooring</text>
<text x="381" y="205.8">U/side of Existing</text>
<text x="381.2" y="208.7">Ceiling Lining</text>
<text x="381" y="211.6">RL 38.15</text>
<text x="26.1" y="221.3" transform="rotate(-90 26.1 221.3)">2870</text>
<text x="381" y="231.2">RL 35.28</text>
<text x="381.3" y="228.3">Top of Existing Flooring</text>
<text x="108.7" y="239.7">RL 34.99</text>
<text x="264.3" y="245.1">(By Interpolation)</text>
<text x="268.4" y="242.2">RL 34.77</text>
<text x="285.4" y="242.1">RL 34.75</text>
<text x="19.6" y="283.8">FOR:</text>
<text x="137.2" y="283.6">AT:</text>
<text x="283" y="283.9">SCALE:</text>
<text x="311.5" y="283.9">SHEET:</text>
<text x="340.7" y="283.9">JOB NO:</text>
</g>
</svg>
